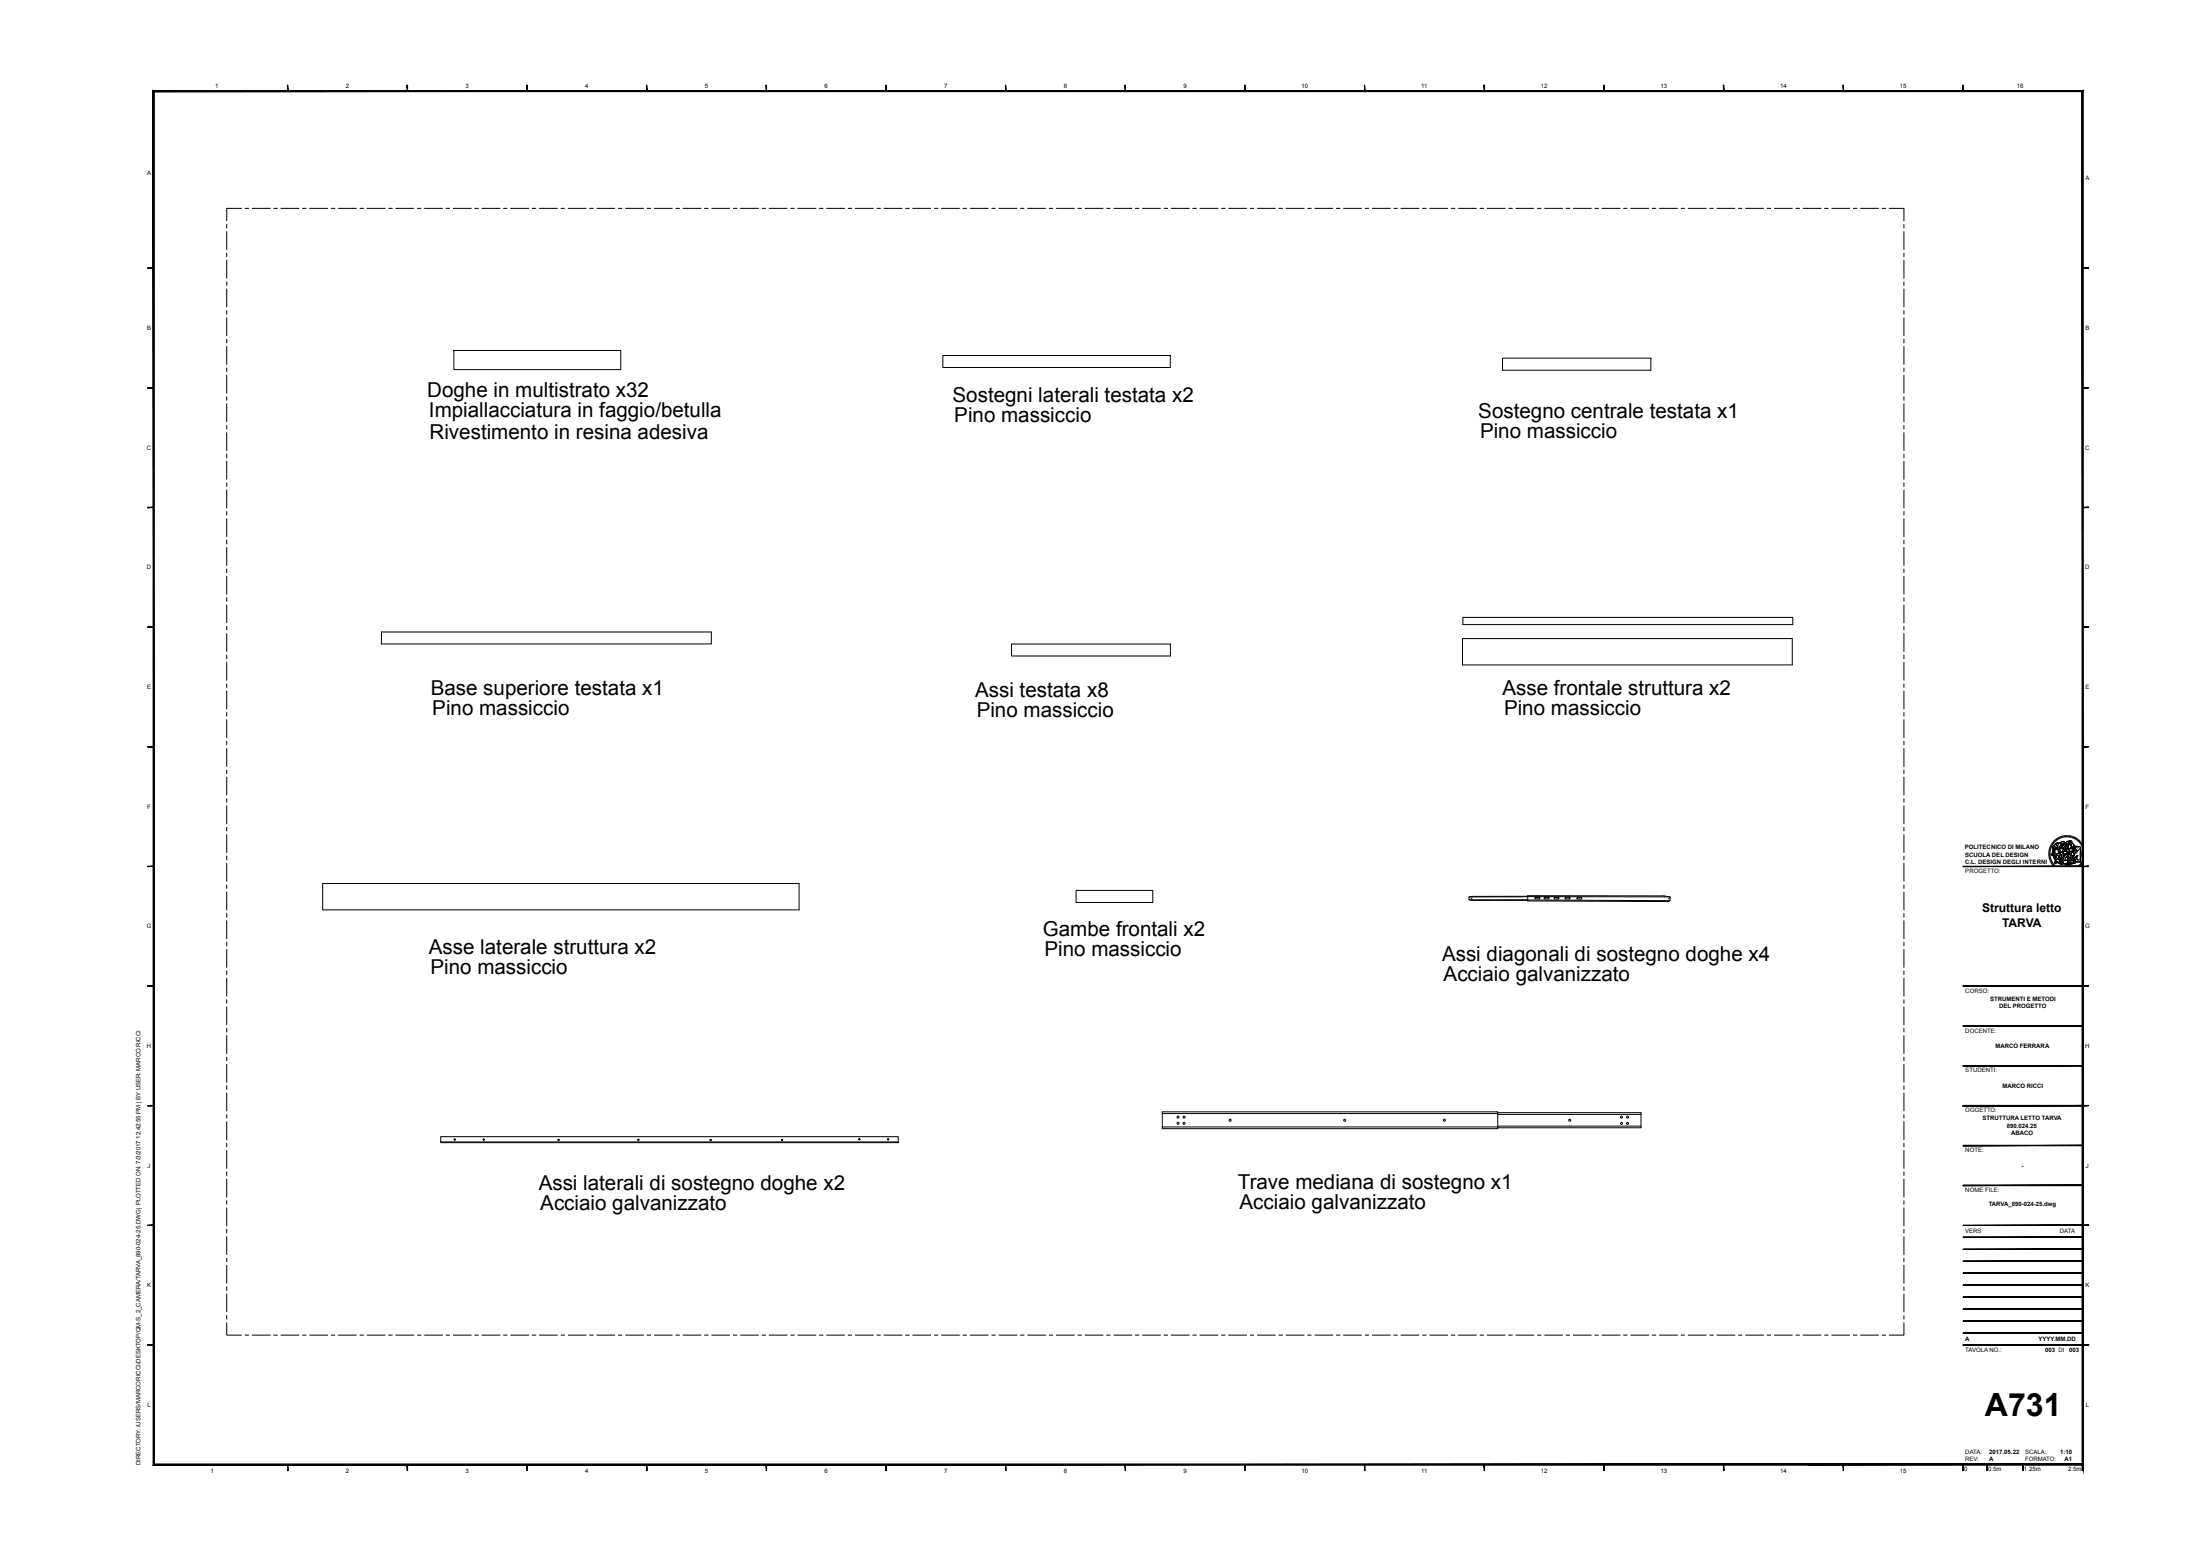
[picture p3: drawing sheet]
<svg xmlns="http://www.w3.org/2000/svg" width="297mm" height="210mm" viewBox="0 0 297 210" stroke-linecap="round" stroke-linejoin="round" font-family="sans-serif">
<g fill="none" stroke="#000" stroke-width=".13">
<path d="M30.6 30.3v.5M30.6 31.3v2.4M30.6 34.2v.4M30.6 35.1v2.5M30.6 38v.5M30.6 39v2.4M32.6 28.1h-2v1.7M33.1 28.1h.4M34 28.1h2.5M36.9 28.1h.5M37.9 28.1h2.4M40.8 28.1h.5"/>
<path d="M41.8 28.1h2.4M44.7 28.1h.5M45.7 28.1h2.4M48.6 28.1h.5M49.5 28.1h2.5M52.4 28.1h.5M53.4 28.1h2.4M56.3 28.1h.5M57.3 28.1h2.4M60.2 28.1h.5M61.2 28.1h2.4M64.1 28.1h.5"/>
<path d="M65 28.1h2.5M67.9 28.1h.5M68.9 28.1h2.4M71.8 28.1h.5M72.8 28.1h2.4M75.7 28.1h.5M76.7 28.1h2.4M79.6 28.1h.5M80.5 28.1h2.5M83.5 28.1h.4M84.4 28.1h2.4M87.3 28.1h.5"/>
<path d="M88.3 28.1h2.4M91.2 28.1h.5M92.2 28.1h2.4M95.1 28.1h.5M96 28.1h2.5M99 28.1h.4M99.9 28.1h2.4M102.8 28.1h.5M103.8 28.1h2.4M106.7 28.1h.5M107.7 28.1h2.4M110.6 28.1h.5"/>
<path d="M111.5 28.1h2.5M114.5 28.1h.4M115.4 28.1h2.4M118.3 28.1h.5M119.3 28.1h2.4M122.2 28.1h.5M123.2 28.1h2.4M126.1 28.1h.5M127 28.1h2.5M129.9 28.1h.5M130.9 28.1h2.4M133.8 28.1h.5"/>
<path d="M134.8 28.1h2.4M137.7 28.1h.5M138.7 28.1h2.4M141.6 28.1h.5M142.6 28.1h2.4M145.5 28.1h.4M146.4 28.1h2.4M149.3 28.1h.5M150.3 28.1h2.4M153.2 28.1h.5M154.2 28.1h2.4M157.1 28.1h.5"/>
<path d="M158 28.1h2.5M161 28.1h.4M161.9 28.1h2.4M164.8 28.1h.5M165.8 28.1h2.4M168.7 28.1h.5M169.7 28.1h2.4M172.6 28.1h.5M173.5 28.1h2.5M176.5 28.1h.4M177.4 28.1h2.4M180.3 28.1h.5"/>
<path d="M181.3 28.1h2.4M184.2 28.1h.5M185.2 28.1h2.4M188.1 28.1h.5M189 28.1h2.5M192 28.1h.4M192.9 28.1h2.5M195.8 28.1h.5M196.8 28.1h2.4M199.7 28.1h.5M200.7 28.1h2.4M203.6 28.1h.5"/>
<path d="M204.6 28.1h2.4M207.5 28.1h.4M208.4 28.1h2.5M211.3 28.1h.5M212.3 28.1h2.4M215.2 28.1h.5M216.2 28.1h2.4M219.1 28.1h.5M220.1 28.1h2.4M223 28.1h.4M223.9 28.1h2.5M226.8 28.1h.5"/>
<path d="M227.8 28.1h2.4M230.7 28.1h.5M231.7 28.1h2.4M234.6 28.1h.5M235.6 28.1h2.4M238.5 28.1h.4M239.4 28.1h2.4M242.3 28.1h.5M243.3 28.1h2.4M246.2 28.1h.5M247.2 28.1h2.4M250.1 28.1h.5"/>
<path d="M251.1 28.1h2.4M254 28.1h.5M254.9 28.1h2v1.7M256.9 30.3v.5M256.9 31.3v2.4M256.9 34.2v.4M256.9 35.1v2.5M256.9 38v.5M256.9 39v2.4M30.6 41.9v.5M30.6 42.9v2.4M30.6 45.8v.5"/>
<path d="M30.6 46.8v2.4M30.6 49.7v.4M30.6 50.6v2.5M30.6 53.5v.5M30.6 54.5v2.4M30.6 57.4v.5M30.6 58.4v2.4M61.2 47.3h22.6v2.6h-22.6zM127.2 48h30.7v1.6h-30.7zM202.7 48.3h20.1v1.7h-20.1zM256.9 41.9v.5M256.9 42.9v2.4"/>
<path d="M256.9 45.8v.5M256.9 46.8v2.4M256.9 49.7v.4M256.9 50.6v2.5M256.9 53.5v.5M256.9 54.5v2.4M256.9 57.4v.5M256.9 58.4v2.4M30.6 61.3v.5M30.6 62.3v2.4M30.6 65.2v.5M30.6 66.1v2.5"/>
<path d="M30.6 69v.5M30.6 70v2.4M30.6 72.9v.5M30.6 73.9v2.4M30.6 76.8v.5M30.6 77.8v2.4M256.9 61.3v.5M256.9 62.3v2.4M256.9 65.2v.5M256.9 66.1v2.5M256.9 69v.5M256.9 70v2.4"/>
<path d="M256.9 72.9v.5M256.9 73.9v2.4M256.9 76.8v.5M256.9 77.8v2.4M30.6 80.7v.5M30.6 81.6v2.5M30.6 84.5v.5M30.6 85.5v2.4M30.6 88.4v.5M30.6 89.4v2.4M30.6 92.3v.5M30.6 93.3v2.4"/>
<path d="M30.6 96.2v.5M30.6 97.1v2.5M51.5 85.3h44.5v1.6h-44.5zM136.5 86.9h21.4v1.6h-21.4zM197.3 86.2h44.5v3.5h-44.5zM197.4 83.3h44.5v1h-44.5zM256.9 80.7v.5M256.9 81.6v2.5M256.9 84.5v.5M256.9 85.5v2.4M256.9 88.4v.5M256.9 89.4v2.4"/>
<path d="M256.9 92.3v.5M256.9 93.3v2.4M256.9 96.2v.5M256.9 97.1v2.5M30.6 100v.5M30.6 101v2.4M30.6 103.9v.5M30.6 104.9v2.4M30.6 107.8v.5M30.6 108.8v2.4M30.6 111.7v.4M30.6 112.6v2.5"/>
<path d="M30.6 115.5v.5M30.6 116.5v2.4M30.6 119.4v.5M43.5 119.2h64.3v3.6h-64.3zM256.9 100v.5M256.9 101v2.4M256.9 103.9v.5M256.9 104.9v2.4M256.9 107.8v.5M256.9 108.8v2.4M256.9 111.7v.4M256.9 112.6v2.5"/>
<path d="M256.9 115.5v.5M256.9 116.5v2.4M256.9 119.4v.5M276.4 115.3h.3M276.4 115h.3M276.4 115.1h.3M276.4 115.2h.3M276.5 114.9h.2M276.5 114.7l.2 .1M276.5 114.6l.2 .1M276.5 114.5l.2 .1M276.6 114.4l.2 .1"/>
<path d="M276.6 114.3l.2 .1M276.7 114.2l.1 .1M276.7 115.4h-.3M276.7 115.5l-.2 .1M276.7 115.6l-.2 .1M276.7 114.1l.2 .1M276.7 115.7l-.2 .1M276.7 115.8l-.2 .1M276.8 114l.1 .1M276.8 115.9l-.2 .1M276.8 116l-.2 .1M276.8 113.9l.2 .1"/>
<path d="M276.8 116.1l-.2 .1M276.9 113.8l.2 .1M276.9 116.2l-.2 .1M276.9 113.7l.2 .1M276.9 116.3l-.1 .1M277 116.4l-.2 .1M277 113.6l.2 .2M277 114.5h.4h.3a.14 .14 0 0 1 0 .2 .14 .14 0 0 1-.2-.1h-.4zM277.1 114.4v.2M277.1 116.5l-.2 .1M277.1 113.5l.2 .2M277.1 114.6l-.2 .8 .1 .1"/>
<path d="M277.1 116.6l-.2 .1M277.1 114.1l.1-.1 .1 .3 .4 .1-.2 .1h-.4l-.1-.2zM277.2 114.6h.1v.9l-.2 .1-.1-.1zM277.2 114.6l-.1 .7a.13 .13 0 0 0 0 .2 .13 .13 0 0 0 .1 0M277.2 113.4l.1 .2M277.2 116.7l-.2 .1M277.2 114l-.2 .3 .1 .2h.4l.2-.1M277.2 116.7l-.1 .2M277.3 114l.2-.2 .4-.1-.3 .1-.1 .2 .1 .1a.14 .14 0 0 1 .1 .1 .14 .14 0 0 1 0 .2l-.4-.1zM277.3 113.4l.1 .1M277.3 115.8l.2 .2 .3-.1M277.3 115.9l.4 .1a.13 .13 0 0 1 .1-.1 .13 .13 0 0 1 .1 .2l.1 .2v-.1l.1 .1v-.1l.1 .1-.1-.2 .1 .1-.2-.3 .1-.2 .1 .1 .2 .4-.1 .2-.2 .1-.5-.2-.3-.2z"/>
<path d="M277.3 115.9v.1l.2 .3 .7 .3M277.3 114.6h.4l.2 .4v.2l-.4 .1v.2l-.1 .1-.2-.2zM277.3 116.8l-.1 .2M277.3 114.6v.9M277.4 116.1l.6 .4h.3l.1-.2v.2l-.1 .2-.3-.1-.5-.3-.2 .3v-.2zM277.4 116.1l-.1 .3v.2l.2-.3 .5 .3h.4v-.1v-.2M277.4 113.3l.1 .2M277.4 116.9l-.2 .2M277.4 115.6h-.2l-.1 .2 .4-.1 .1 .2M277.4 113.2l.2 .2M277.5 115.5a.26 .26 0 0 1 .3 0 .26 .26 0 0 1 0 .4l-.1 .1-.4-.1v-.1l.2-.1zM277.5 117l-.2 .1"/>
<path d="M277.5 115.3l.5-.1v-.1l.2-.1 .2 .1 .2 .4-.2 .1-.2 .2-.1-.1 .1-.2a.19 .19 0 0 0-.2-.1 .19 .19 0 0 0-.1 .2l-.3-.2-.1 .1zM277.5 113.2l.2 .1M277.6 113.8l.4-.1 .1 .2-.2 .5 .1 .5 .2 .1-.2 .1v.1l-.1-.1-.2-.7a.14 .14 0 0 0 0-.2 .14 .14 0 0 0-.1-.1l-.1-.1zM277.6 117l-.2 .2M277.6 115.4l.2 .2M277.6 115.4l-.1 .1v.2M277.6 113.1l.1 .2M277.6 117.1l-.1 .2M277.7 114.6h-.5a.17 .17 0 0 0-.2 .1 .17 .17 0 0 0 0 .2l-.1 .2-.1 .2 .1 .1M277.7 114.7l.1 .5M277.7 113l.1 .2M277.7 117.1l-.1 .2"/>
<path d="M277.8 113.8l-.1 .3v.4l.2 .5v.1l.1 .1v-.1l.2-.1-.2-.1-.1-.5 .2-.4-.1-.2h-.5l-.2 .2v.3l.3 .1M277.8 117.2l-.1 .2M277.8 113l.1 .2M277.9 115.2l-.4 .1v.2M277.9 113.7l-.4 .2v.1l.2 .2M277.9 117.2l-.1 .2M277.9 112.9l.1 .2M278 115.4l.2 .1-.2 .4 .3 .3-.2-.1 .1 .2-.1-.1v.1l-.1-.1v.1l-.2-.3zM278 114.2l.3-.2-.1 .2-.3 .2zM278 114.3h.2h.1l-.1 .1v.1h-.1zM278 114.3l.1 .2h.1M278 117.3l-.1 .2"/>
<path d="M278 113.8l.3-.2 .4 .2-.1 .1-.1-.1-.1 .1h-.3M278 113.7l.4-.1 .2 .1 .1 .1h-.2l-.3 .1zM278.1 112.9v.2M278.1 117.3l-.1 .2M278.1 113.9h.3l.1-.1 .1 .1-.2 .2h-.3zM278.2 112.9v.2M278.2 115l.2 .1M278.2 117.4l-.1 .2M278.2 115.8l.2 .5-.1 .2h-.2M278.2 114.3h.1M278.3 114.2l-.4 .2M278.3 115.3l-.3 .1"/>
<path d="M278.3 112.8v.2M278.3 114l-.1 .2M278.3 115.2l.3 .1M278.3 117.4l-.1 .2M278.4 114.3l.1 .1-.1 .2-.2-.1a.1 .1 0 0 1 0-.1 .1 .1 0 0 1 .2 0h-.1M278.4 115.3v.4h-.3M278.4 115.1l.1-.2h.4l.1 .3-.5 .1 .2 .1 .1-.1 .2-.2-.1-.1-.3-.1-.2 .2v-.4l.1-.1 .4 .1 .2-.2h.2v.7l-.3 .4h-.2l.2 .1v.1l.1-.1-.1 .4-.4 .1-.2-.3 .1-.5M278.4 115l.2-.1h.2l.2 .3-.5 .1zM278.4 115.9l.2 .3M278.4 112.8v.2M278.4 115.1l.2 .3-.2 .3M278.4 117.4v.2"/>
<path d="M278.4 114l.1 .1M278.5 114.6l-.2 .5M278.5 113.9h.1M278.5 115.7v.3M278.5 112.8v.2M278.5 115.3l.4-.1-.2 .2zM278.5 117.4v.3M278.5 115.6l-.2 .4M278.6 114.3l.3-.1 .2 .4h-.1l-.1-.3-.2-.1v.1v.4h-.2v-.1zM278.6 114l.3-.1v.1l-.1 .1zM278.6 112.8v.2M278.6 113.9l-.2 .2h-.3"/>
<path d="M278.6 117.5v.2M278.6 116.6l.7-.2 .4 .1-.7 .2zM278.6 116.6l.4 .1v.1l-.4-.1zM278.6 116.6l.7-.2 .3 .1-.6 .2zM278.7 114.2h.1l.2 .1v.3l-.1 .1h-.2zM278.7 112.7v.3M278.7 117.5v.2M278.7 113.9l.2-.1a.11 .11 0 0 1 .1 .1 .11 .11 0 0 1-.1 .1M278.7 113.8h.2a.11 .11 0 0 1 .1 .1 .11 .11 0 0 1-.1 .1v-.1h-.2zM278.7 115.6v.4a.11 .11 0 0 0 0 .2 .11 .11 0 0 0 .1-.1h.2M278.7 115.4h.1M278.8 115.2v.1"/>
<path d="M278.8 115.3h.1M278.8 114.3h.1M278.8 112.7v.3M278.8 117.5v.2M278.8 115.6h.2v-.2h.2l-.2 .4v-.1zM278.9 114h-.3l.2 .1 .1-.1v-.1v.1M278.9 114.7v.2M278.9 115.2l-.2 .2-.1-.1M278.9 114.2v.2M278.9 117.5v.2M278.9 114.3l-.2-.1 .1 .4a.16 .16 0 0 1-.3 .1 .15 .15 0 0 1 0-.3l.2-.2h.2l.2 .4h-.1l-.1-.1M279 112.7l-.1 .3"/>
<path d="M279 114.4h-.1M279 114.3v.2h-.3M279 114.6l-.3 .1M279 116.7l.7-.2-.1 .1-.6 .2zM279 116.7v.1M279 114h.1l-.1 .3M279 115.4h.1M279 115.6v.2l.1-.1M279 117.5v.2M279 113.8l.1 .2M279.1 114.5v-.5l-.3-.2 .1-.2 .3-.1-.1 .5 .1-.1 .1 .1 .1-.1v.2l.1 .1a.12 .12 0 0 1 .1 .1 .12 .12 0 0 1-.1 .1l-.2 .1M279.1 112.7l-.1 .3"/>
<path d="M279.1 115.6h-.1M279.1 114.8l-.1 .5M279.1 114.6h.1M279.1 116.1h.1v.3l-.1-.2-.1 .3zM279.1 115.2l-.1 .1v.1M279.1 117.5l.1 .2M279.2 115.4h-.2v.2h-.2l.2 .1M279.2 114.8l-.2 .3M279.2 113.5l-.3 .1-.1 .2M279.2 112.8v.2M279.2 113.9l.1 .1 .1-.1M279.2 113.5h.2l.2 .1-.2 .6 .1-.4v-.2l-.2 .1-.2 .3v-.3z"/>
<path d="M279.2 113.5h.3l.1 .1-.2 .6 .1-.4v-.2l-.2 .1-.2 .3v-.3zM279.2 117.5l.1 .2M279.3 114.6l.3-.2 .3 .1v.1l-.3 .4h-.1l-.2-.2zM279.3 113.7l.2-.1v.2l-.1 .1h-.2zM279.3 115.2h.2l-.3 .7v.2l-.2 .2v-.3zM279.3 113.8h.1M279.3 115.2l-.3 .8v.3l.2-.2v.4l-.1-.3-.1 .4v-.3M279.3 113.9h.1M279.3 114.9l-.1 .3 .4-.1 .1-.2M279.3 112.8v.2M279.3 117.4l.1 .2M279.4 112.8v.2"/>
<path d="M279.4 113.8l.1 .1M279.4 115.5h.1a.14 .14 0 0 1 .2 0 .14 .14 0 0 1-.1 .2l-.1 .3 .1 .1-.1 .1a.18 .18 0 0 1-.2-.2 .18 .18 0 0 1 .1-.1zM279.4 113.9h.1M279.4 117.4l.1 .2M279.5 114.1l.1 .2M279.5 112.8v.2M279.5 114.9h.1M279.5 114.4l.6-.2-.2 .3zM279.5 115.1l-.3 .8v.2M279.6 117.4v.2M279.6 113.8l.2 .2 .1 .2a.24 .24 0 0 1-.2 .1 .24 .24 0 0 1-.2-.1zM279.6 114.9h-.1"/>
<path d="M279.6 113.8l.3 .3M279.6 115h.1M279.6 112.9v.2M279.6 116.5v.1l-.6 .2-.4-.1v-.1M279.6 117.3l.1 .2M279.7 115.5l-.2 .4 .1 .3a.19 .19 0 0 1-.3-.1 .19 .19 0 0 1 .1-.3v-.3M279.7 112.9v.2M279.7 117.3l.1 .2M279.8 114.8l.1 .1-.1 .6h-.4zM279.8 114.8l-.1 .1M279.8 114.5l.1 .1M279.8 114.1l.2 .1"/>
<path d="M279.8 115.5h-.4M279.8 115.9l.1 .1M279.8 112.9v.2M279.8 117.3l.1 .2M279.9 114.9l-.1 .5-.2 .5 .2 .4M279.9 115.8l.4-.3-.3 .7 .1 .2-.1 .1-.2-.1zM279.9 114.5l.3-.3 .4 .1 .1 .1v.2l-.4 .2-.4-.2M279.9 114.6l-.3 .4-.3-.1v-.3l.1-.1h.2v.3l.2-.2v-.1l-.4-.1-.2 .2 .1 .1M279.9 115.1l.1 .2M279.9 117.2l.1 .2M280 113l-.1 .2M280 117.2l.1 .2"/>
<path d="M280.1 113l-.1 .2M280.1 114.8l-.3 .1M280.1 116.2l.2 .1M280.1 117.1l.1 .2M280.2 114.2l-.7 .2M280.2 113.1l-.2 .2M280.2 115.8l.3 .3M280.2 117.1l.1 .1M280.2 114.2h.4l.1 .2 .1 1.1-.1 .6 .1 .2h-.8l.3-.8-.5 .4 .2-.7a.39 .39 0 0 1 .4-.4 .3 .3 0 0 1-.3-.2 .3 .3 0 0 1 .1-.4zM280.2 114.8l-.3 .5-.1 .6 .4-.4h.2M280.2 114.2v.1a.27 .27 0 0 0-.1 .3 .27 .27 0 0 0 .3 .2M280.3 113.1l-.2 .2"/>
<path d="M280.3 115.5l-.3 .7 .1 .2-.1 .1-.2-.1 .1-.6M280.3 117l.1 .2M280.3 114.8l-.1 .4M280.3 116l.1 .2 .2 .1M280.3 113.2l-.1 .2M280.4 116.9l.1 .2M280.4 114.4l-.1 .1M280.4 113.3l-.1 .1M280.5 116.8l.1 .2M280.5 113.3l-.1 .2M280.5 116.8l.2 .1M280.6 116.7l.2 .1"/>
<path d="M280.6 113.4l-.1 .2M280.7 116.6l.1 .2M280.7 114.9v1.1M280.7 114.5l.1 .6-.1 .9 .1 .3h-.8M280.7 113.5l-.2 .2M280.7 116.5l.2 .2M280.8 113.6l-.2 .1M280.8 116.5l.2 .1M280.9 113.7l-.2 .1M280.9 116.4l.1 .1M280.9 116.3l.2 .1M280.9 113.8l-.2 .1"/>
<path d="M280.9 116.2l.2 .1M281 113.9l-.2 .1M281 116.1l.2 .1M281 116l.2 .1M281 114l-.1 .1M281.1 115.9h.2M281.1 115.8h.2M281.1 114.1l-.2 .1M281.1 115.7h.2M281.1 115.6h.2M281.1 115.5h.3M281.2 115.3h.2"/>
<path d="M281.2 115.2h.2M281.2 114.2l-.3 .1M281.2 115.4h.2M281.2 114.3l-.2 .1M281.2 114.4l-.2 .1M281.3 114.5l-.2 .1M281.3 114.6l-.2 .1M281.3 114.7l-.2 .1M281.3 114.8l-.2 .1M281.4 114.9l-.2 .1M281.4 115.1h-.2M30.6 120.4v2.4"/>
<path d="M30.6 123.3v.5M30.6 124.3v2.4M30.6 127.2v.5M30.6 128.1v2.5M30.6 131v.5M30.6 132v2.4M30.6 134.9v.5M30.6 135.9v2.4M30.6 138.8v.5M30.6 139.8v2.4M145.2 120.2h10.4v1.6h-10.4zM198.2 121.4l.5 .1h7.5"/>
<path d="M198.5 121.3h.1M206.2 121h19.2v.6l-19.2-.1M206.2 121h-8v.4h8M206.2 121h-8M207.1 121.1h.7v.2h-.7zM208.4 121.1h.6v.2h-.6zM209.7 121.1h.6v.2h-.6zM211.2 121.1h.6v.2h-.6zM212.8 121.1h.6v.2h-.6zM225.1 121.3h.1M225.4 121l-.9-.1h-18.3v.7l18.9 .1 .3-.1M256.9 120.4v2.4"/>
<path d="M256.9 123.3v.5M256.9 124.3v2.4M256.9 127.2v.5M256.9 128.1v2.5M256.9 131v.5M256.9 132v2.4M256.9 134.9v.5M256.9 135.9v2.4M256.9 138.8v.5M256.9 139.8v2.4M30.6 142.7v.5M30.6 143.6v2.5"/>
<path d="M30.6 146.5v.5M30.6 147.5v2.4M30.6 150.4v.5M30.6 151.4v2.4M30.6 154.3v.5M30.6 155.3v2.4M30.6 158.2v.5M30.6 159.1v2.5M59.5 153.4h61.7v.8h-61.7zM59.5 154.1h61.7M61.3 153.8h.1M61.4 153.8h.1"/>
<path d="M61.4 153.8h-.1M65.3 153.8h.1M75.4 153.8h.1M75.4 153.9h.1M75.4 153.8v.1M86.1 153.8h.1M86.2 153.8h.1M95.9 153.8h.1M95.9 153.9h.1M95.9 153.8v.1M105.5 153.8h.1M105.5 153.9h.1"/>
<path d="M105.5 153.8v.1M105.5 153.8l.1 .1M105.6 153.8v.1M105.6 153.8l-.1 .1M115.9 153.7h.1M115.9 153.7v.1M115.9 153.7l.1 .1M116 153.8h.1M116 153.7v.1M119.8 153.8h.1M119.9 153.8h.1M119.9 153.8h-.1"/>
<path d="M156.8 150.1h45.3v2.2h-45.3zM156.8 152.1h45.3M156.8 150.3h45.3M202.1 150.2h19.3v2h-19.3M202.1 152h19.3M202.1 150.4h19.3M256.9 142.7v.5M256.9 143.6v2.5M256.9 146.5v.5M256.9 147.5v2.4M256.9 150.4v.5M256.9 151.4v2.4"/>
<path d="M256.9 154.3v.5M256.9 155.3v2.4M256.9 158.2v.5M256.9 159.1v2.5M30.6 178.5v1.7h2M30.6 162v.5M30.6 163v2.4M30.6 165.9v.5M30.6 166.9v2.4M30.6 169.8v.5M30.6 170.8v2.4M30.6 173.7v.5"/>
<path d="M30.6 174.6v2.5M30.6 177.6v.4M256.9 178.5v1.7h-2M256.9 162v.5M256.9 163v2.4M256.9 165.9v.5M256.9 166.9v2.4M256.9 169.8v.5M256.9 170.8v2.4M256.9 173.7v.5M256.9 174.6v2.5M256.9 177.6v.4"/>
<path d="M33.1 180.2h.4M34 180.2h2.5M36.9 180.2h.5M37.9 180.2h2.4M40.8 180.2h.5M41.8 180.2h2.4M44.7 180.2h.5M45.7 180.2h2.4M48.6 180.2h.5M49.5 180.2h2.5M52.4 180.2h.5M53.4 180.2h2.4"/>
<path d="M56.3 180.2h.5M57.3 180.2h2.4M60.2 180.2h.5M61.2 180.2h2.4M64.1 180.2h.5M65 180.2h2.5M67.9 180.2h.5M68.9 180.2h2.4M71.8 180.2h.5M72.8 180.2h2.4M75.7 180.2h.5M76.7 180.2h2.4"/>
<path d="M79.6 180.2h.5M80.5 180.2h2.5M83.5 180.2h.4M84.4 180.2h2.4M87.3 180.2h.5M88.3 180.2h2.4M91.2 180.2h.5M92.2 180.2h2.4M95.1 180.2h.5M96 180.2h2.5M99 180.2h.4M99.9 180.2h2.4"/>
<path d="M102.8 180.2h.5M103.8 180.2h2.4M106.7 180.2h.5M107.7 180.2h2.4M110.6 180.2h.5M111.5 180.2h2.5M114.5 180.2h.4M115.4 180.2h2.4M118.3 180.2h.5M119.3 180.2h2.4M122.2 180.2h.5M123.2 180.2h2.4"/>
<path d="M126.1 180.2h.5M127 180.2h2.5M129.9 180.2h.5M130.9 180.2h2.4M133.8 180.2h.5M134.8 180.2h2.4M137.7 180.2h.5M138.7 180.2h2.4M141.6 180.2h.5M142.6 180.2h2.4M145.5 180.2h.4M146.4 180.2h2.4"/>
<path d="M149.3 180.2h.5M150.3 180.2h2.4M153.2 180.2h.5M154.2 180.2h2.4M157.1 180.2h.5M158 180.2h2.5M161 180.2h.4M161.9 180.2h2.4M164.8 180.2h.5M165.8 180.2h2.4M168.7 180.2h.5M169.7 180.2h2.4"/>
<path d="M172.6 180.2h.5M173.5 180.2h2.5M176.5 180.2h.4M177.4 180.2h2.4M180.3 180.2h.5M181.3 180.2h2.4M184.2 180.2h.5M185.2 180.2h2.4M188.1 180.2h.5M189 180.2h2.5M192 180.2h.4M192.9 180.2h2.5"/>
<path d="M195.8 180.2h.5M196.8 180.2h2.4M199.7 180.2h.5M200.7 180.2h2.4M203.6 180.2h.5M204.6 180.2h2.4M207.5 180.2h.4M208.4 180.2h2.5M211.3 180.2h.5M212.3 180.2h2.4M215.2 180.2h.5M216.2 180.2h2.4"/>
<path d="M219.1 180.2h.5M220.1 180.2h2.4M223 180.2h.4M223.9 180.2h2.5M226.8 180.2h.5M227.8 180.2h2.4M230.7 180.2h.5M231.7 180.2h2.4M234.6 180.2h.5M235.6 180.2h2.4M238.5 180.2h.4M239.4 180.2h2.4"/>
<path d="M242.3 180.2h.5M243.3 180.2h2.4M246.2 180.2h.5M247.2 180.2h2.4M250.1 180.2h.5M251.1 180.2h2.4M254 180.2h.5"/>
<circle cx="278.3" cy="114.4" r=".13"/>
<circle cx="61.4" cy="153.8" r=".08"/>
<circle cx="65.3" cy="153.8" r=".08"/>
<circle cx="75.4" cy="153.8" r=".08"/>
<circle cx="86.1" cy="153.8" r=".08"/>
<circle cx="95.9" cy="153.9" r=".08"/>
<circle cx="105.5" cy="153.8" r=".08"/>
<circle cx="115.9" cy="153.8" r=".08"/>
<circle cx="119.8" cy="153.8" r=".08"/>
<circle cx="159" cy="151.6" r=".14"/>
<circle cx="159" cy="150.8" r=".14"/>
<circle cx="159.8" cy="151.6" r=".14"/>
<circle cx="159.8" cy="150.8" r=".14"/>
<circle cx="166" cy="151.2" r=".14"/>
<circle cx="181.4" cy="151.2" r=".14"/>
<circle cx="194.9" cy="151.2" r=".14"/>
<circle cx="211.8" cy="151.2" r=".14"/>
<circle cx="218.8" cy="150.8" r=".14"/>
<circle cx="218.8" cy="151.6" r=".14"/>
<circle cx="219.6" cy="151.6" r=".14"/>
<circle cx="219.6" cy="150.8" r=".14"/>
</g>
<g fill="#fff" stroke="#fff" stroke-width=".13">
<path d="M273 116.9l9.9 1.4h-9.9z"/>
<path d="M273 116.9h8l1.9 1.4z"/>
<path d="M281 112.2h1.9l-1.9 4.7z"/>
<path d="M282.9 112.2v6.1l-1.9-1.4z"/>
</g>
<path d="M273 116.9h8v-4.7h1.9v6.1h-9.9z" fill="none" stroke="#fff" stroke-width=".13"/>
<g fill="#000" stroke="#000" stroke-width=".13">
<path d="M20.7 12.2l.1 185.4v-185.2zM20.7 12.2l.1 185.4-.1 .1z"/>
<path d="M38.8 11.5l.1 .8v-.8zM38.8 11.5l.1 .8h-.1z"/>
<path d="M54.9 11.5l.1 .8v-.8zM54.9 11.5l.1 .8h-.1z"/>
<path d="M71.1 11.5v.8zM71.1 11.5v.8z"/>
<path d="M87.2 11.5l.1 .8zM87.2 11.5l.1 .8z"/>
<path d="M103.4 11.5v.8zM103.4 11.5v.8z"/>
<path d="M119.5 11.5l.1 .8zM119.5 11.5l.1 .8z"/>
<path d="M135.7 11.5v.8zM135.7 11.5v.8z"/>
<path d="M151.8 11.5l.1 .8zM151.8 11.5l.1 .8z"/>
<path d="M168 11.5v.8zM168 11.5v.8z"/>
<path d="M184.1 11.5l.1 .8zM184.1 11.5l.1 .8z"/>
<path d="M200.3 11.5v.8v-.8zM200.3 11.5v.8z"/>
<path d="M216.4 11.5l.1 .8v-.8zM216.4 11.5l.1 .8h-.1z"/>
<path d="M232.6 11.5v.8v-.8zM232.6 11.5v.8z"/>
<path d="M248.7 11.5l.1 .8zM248.7 11.5l.1 .8z"/>
<path d="M264.9 11.5v.8zM264.9 11.5v.8z"/>
<path d="M20.8 12.4h260.1l.2-.2zM20.7 12.2h260.4l-260.3 .2z"/>
<path d="M19.9 36.2h.8zM19.9 36.2h.8h-.8z"/>
<path d="M281 36.2h.8zM281 36.2h.8h-.8z"/>
<path d="M19.9 52.4h.8v-.1zM19.9 52.3h.8l-.8 .1z"/>
<path d="M281 52.4h.8v-.1zM281 52.3h.8l-.8 .1z"/>
<path d="M19.9 68.5h.8zM19.9 68.5h.8h-.8z"/>
<path d="M281 68.5h.8zM281 68.5h.8h-.8z"/>
<path d="M19.9 84.7h.8v-.1zM19.9 84.6h.8l-.8 .1z"/>
<path d="M281 84.7h.8v-.1zM281 84.6h.8l-.8 .1z"/>
<path d="M19.9 100.8h.8zM19.9 100.8h.8z"/>
<path d="M19.9 117l.8-.1zM19.9 116.9h.8z"/>
<path d="M264.9 117l16.1-.1zM264.9 116.9h16.1z"/>
<path d="M281 100.8h.8zM281 100.8h.8z"/>
<path d="M281 117l.8-.1zM281 116.9h.8z"/>
<path d="M19.9 133.1h.8zM19.9 133.1h.8z"/>
<path d="M264.9 138.5h16.1v-.1zM264.9 138.4h16.1l-16.1 .1z"/>
<path d="M264.9 133.1h16.1zM264.9 133.1h16.1z"/>
<path d="M281 133.1h.8zM281 133.1h.8z"/>
<path d="M19.9 149.3l.8-.1zM19.9 149.2h.8z"/>
<path d="M264.9 143.8h16.1zM264.9 143.9l16.1-.1z"/>
<path d="M264.9 149.2h16.1zM264.9 149.3l16.1-.1z"/>
<path d="M264.9 149.2h16.1zM264.9 149.3l16.1-.1z"/>
<path d="M264.9 154.6h16.1zM264.9 154.6h16.1z"/>
<path d="M264.9 149.2h16.1zM264.9 149.3l16.1-.1z"/>
<path d="M264.9 149.2h16.1zM264.9 149.3l16.1-.1z"/>
<path d="M264.9 160h16.1zM264.9 160h16.1z"/>
<path d="M264.9 160h16.1zM264.9 160h16.1z"/>
<path d="M264.9 143.9l16.1-.1zM264.9 143.8h16.1z"/>
<path d="M281 149.3l.8-.1zM281 149.2h.8z"/>
<path d="M19.9 165.4l.8-.1zM19.9 165.3h.8z"/>
<path d="M264.9 179.9h16.1zM264.9 179.9h16.1z"/>
<path d="M264.9 178.3h16.1zM264.9 178.3h16.1z"/>
<path d="M264.9 176.6h16.1zM264.9 176.7l16.1-.1z"/>
<path d="M264.9 175h16.1zM264.9 175.1l16.1-.1z"/>
<path d="M264.9 173.4h16.1zM264.9 173.5l16.1-.1z"/>
<path d="M264.9 171.8h16.1zM264.9 171.9l16.1-.1z"/>
<path d="M264.9 170.2h16.1zM264.9 170.2h16.1z"/>
<path d="M264.9 168.6h16.1zM264.9 168.6h16.1z"/>
<path d="M264.9 167h16.1zM264.9 167h16.1z"/>
<path d="M264.9 165.3h16.1zM264.9 165.4l16.1-.1z"/>
<path d="M281 165.4l.8-.1zM281 165.3h.8z"/>
<path d="M281 165.4l.8-.1zM281 165.3h.8z"/>
<path d="M19.9 181.5h.8zM19.9 181.5h.8z"/>
<path d="M20.8 197.6l-.1 .1 260.2-.1zM20.7 197.7l260.2-.1 .2 .1z"/>
<path d="M38.8 197.7l.1 .8v-.8zM38.8 197.7l.1 .8h-.1z"/>
<path d="M54.9 197.7l.1 .8v-.8zM54.9 197.7l.1 .8h-.1z"/>
<path d="M71.1 197.7v.8zM71.1 197.7v.8z"/>
<path d="M87.2 197.7l.1 .8zM87.2 197.7l.1 .8z"/>
<path d="M103.4 197.7v.8zM103.4 197.7v.8z"/>
<path d="M119.5 197.7l.1 .8zM119.5 197.7l.1 .8z"/>
<path d="M135.7 197.7v.8zM135.7 197.7v.8z"/>
<path d="M151.8 197.7l.1 .8zM151.8 197.7l.1 .8z"/>
<path d="M168 197.7v.8zM168 197.7v.8z"/>
<path d="M184.1 197.7l.1 .8zM184.1 197.7l.1 .8z"/>
<path d="M200.3 197.7v.8v-.8zM200.3 197.7v.8z"/>
<path d="M216.4 197.7l.1 .8v-.8zM216.4 197.7l.1 .8h-.1z"/>
<path d="M232.6 197.7v.8v-.8zM232.6 197.7v.8z"/>
<path d="M244 197.6h19.4zM244 197.7l19.4-.1z"/>
<path d="M248.7 197.7l.1 .8zM248.7 197.7l.1 .8z"/>
<path d="M264.9 197.7v.8zM264.9 197.7v.8z"/>
<path d="M264.9 181.5h16.1zM264.9 181.5h16.1z"/>
<path d="M264.9 181.5h16.1zM264.9 181.5h16.1z"/>
<path d="M264.9 197.7v.8zM264.9 197.7v.8z"/>
<path d="M268.1 197.7v.8zM268.1 197.7v.8z"/>
<path d="M272.9 197.7l.1 .8zM272.9 197.7l.1 .8z"/>
<path d="M280.9 12.4v185.2l.2 .1zM280.9 12.4l.2-.2v185.5z"/>
<path d="M280.9 197.7l.2 .8v-.8zM280.9 197.7l.2 .8h-.2z"/>
<path d="M281 181.5h.8zM281 181.5h.8z"/>
<path d="M281 181.5h.8zM281 181.5h.8z"/>
<path d="M281 181.5h.8zM281 181.5h.8z"/>
<path d="M281 181.5h.8zM281 181.5h.8z"/>
</g>
<text font-size="4.3" x="267.8" y="191.1">A731</text>
<g font-size="2.8">
<text x="57.7" y="53.6">Doghe in multistrato x32</text>
<text x="57.9" y="56.3">Impiallacciatura in faggio/betulla</text>
<text x="58" y="59.3">Rivestimento in resina adesiva</text>
<text x="128.5" y="54.2">Sostegni laterali testata x2</text>
<text x="128.8" y="56.9">Pino massiccio</text>
<text x="199.5" y="56.5">Sostegno centrale testata x1</text>
<text x="199.7" y="59.2">Pino massiccio</text>
<text x="58.1" y="93.8">Base superiore testata x1</text>
<text x="131.6" y="94.1">Assi testata x8</text>
<text x="202.7" y="93.8">Asse frontale struttura x2</text>
<text x="58.3" y="96.5">Pino massiccio</text>
<text x="131.8" y="96.8">Pino massiccio</text>
<text x="203" y="96.5">Pino massiccio</text>
<text x="57.9" y="128.7">Asse laterale struttura x2</text>
<text x="58.1" y="131.4">Pino massiccio</text>
<text x="140.7" y="126.3">Gambe frontali x2</text>
<text x="140.9" y="129">Pino massiccio</text>
<text x="194.6" y="129.7">Assi diagonali di sostegno doghe x4</text>
<text x="194.8" y="132.4">Acciaio galvanizzato</text>
<text x="72.7" y="160.6">Assi laterali di sostegno doghe x2</text>
<text x="167" y="160.5">Trave mediana di sostegno x1</text>
<text x="72.9" y="163.3">Acciaio galvanizzato</text>
<text x="167.3" y="163.2">Acciaio galvanizzato</text>
</g>
<g font-size="1.6">
<text x="267.5" y="123.1">Struttura letto</text>
<text x="270.2" y="125.1">TARVA</text>
</g>
<g font-size=".8">
<text x="29" y="11.9">1</text>
<text x="46.7" y="11.9">2</text>
<text x="62.8" y="11.9">3</text>
<text x="79" y="11.9">4</text>
<text x="95.1" y="11.9">5</text>
<text x="111.3" y="11.9">6</text>
<text x="127.4" y="11.9">7</text>
<text x="143.5" y="11.9">8</text>
<text x="159.7" y="11.9">9</text>
<text x="175.6" y="11.9">10</text>
<text x="191.8" y="11.9">11</text>
<text x="207.9" y="11.9">12</text>
<text x="224.1" y="11.9">13</text>
<text x="240.2" y="11.9">14</text>
<text x="256.4" y="11.9">15</text>
<text x="272.1" y="11.9">16</text>
<text x="19.9" y="23.6">A</text>
<text x="281.4" y="24.3">A</text>
<text x="19.9" y="44.6">B</text>
<text x="281.4" y="44.6">B</text>
<text x="19.8" y="60.7">C</text>
<text x="281.4" y="60.7">C</text>
<text x="19.8" y="76.8">D</text>
<text x="281.4" y="76.8">D</text>
<text x="19.9" y="93">E</text>
<text x="281.4" y="93">E</text>
<text x="19.9" y="109.1">F</text>
<text x="281.4" y="109.1">F</text>
<text x="265.1" y="114.6">POLITECNICO DI MILANO</text>
<text x="265.2" y="115.6">SCUOLA DEL DESIGN</text>
<text x="265.2" y="116.6">C.L. DESIGN DEGLI INTERNI</text>
<text x="265.2" y="117.8">PROGETTO:</text>
<text x="19.8" y="125.3">G</text>
<text x="281.4" y="125.3">G</text>
<text x="265.2" y="134">CORSO:</text>
<text x="268.5" y="135.1">STRUMENTI E METODI</text>
<text x="269.8" y="136.1">DEL PROGETTO</text>
<text x="19.8" y="141.4">H</text>
<text x="265.2" y="139.4">DOCENTE:</text>
<text x="269.3" y="141.4">MARCO FERRARA</text>
<text x="281.4" y="141.4">H</text>
<text x="265.2" y="144.7">STUDENTI:</text>
<text x="270.2" y="146.8">MARCO RICCI</text>
<text x="265.2" y="150.1">OGGETTO:</text>
<text x="265.2" y="155.5">NOTE:</text>
<text x="267.5" y="151.2">STRUTTURA LETTO TARVA</text>
<text x="270.8" y="152.2">890.024.25</text>
<text x="271.4" y="153.2">ABACO</text>
<text x="19.9" y="157.6">J</text>
<text x="265.2" y="160.9">NOME FILE:</text>
<text x="272.8" y="157.6">-</text>
<text x="281.5" y="157.6">J</text>
<text x="265.2" y="166.5">VERS</text>
<text x="268.4" y="162.8">TARVA_890-024-25.dwg</text>
<text x="278" y="166.5">DATA</text>
<text x="19.9" y="173.7">K</text>
<text x="281.4" y="173.7">K</text>
<text x="265.2" y="182.5">TAVOLA NO.:</text>
<text x="265.2" y="181">A</text>
<text x="275.1" y="181">YYYY.MM.DD</text>
<text x="276" y="182.5">003 DI</text>
<text x="279.2" y="182.5">003</text>
<text x="19.9" y="189.9">L</text>
<text x="281.4" y="189.9">L</text>
<text x="19" y="197.7" transform="rotate(-90 19 197.7)">DIRECTORY: /USERS/MARCORICCI/DESKTOP/QM-S_2_CAMERA/TARVA_890-024-25.DWG | PLOTTED ON: 7/3/2017 12:42:55 PM | BY USER: MARCO RICCI</text>
<text x="265.2" y="197.1">REV:</text>
<text x="265.2" y="196.2">DATA:</text>
<text x="268.4" y="197.1">A</text>
<text x="268.4" y="196.2">2017.05.22</text>
<text x="273.3" y="196.2">SCALA:</text>
<text x="273.3" y="197.1">FORMATO:</text>
<text x="278" y="196.2">1:10</text>
<text x="278.6" y="197.1">A1</text>
<text x="28.4" y="198.8">1</text>
<text x="46.7" y="198.8">2</text>
<text x="62.8" y="198.8">3</text>
<text x="79" y="198.8">4</text>
<text x="95.1" y="198.8">5</text>
<text x="111.3" y="198.8">6</text>
<text x="127.4" y="198.8">7</text>
<text x="143.5" y="198.8">8</text>
<text x="159.7" y="198.8">9</text>
<text x="175.6" y="198.8">10</text>
<text x="191.8" y="198.8">11</text>
<text x="207.9" y="198.8">12</text>
<text x="224.1" y="198.8">13</text>
<text x="240.2" y="198.8">14</text>
<text x="256.4" y="198.8">15</text>
<text x="265" y="198.5">0</text>
<text x="268.3" y="198.5">0.5m</text>
<text x="273.1" y="198.5">1.25m</text>
<text x="279.1" y="198.5">2.5m</text>
</g>
</svg>
